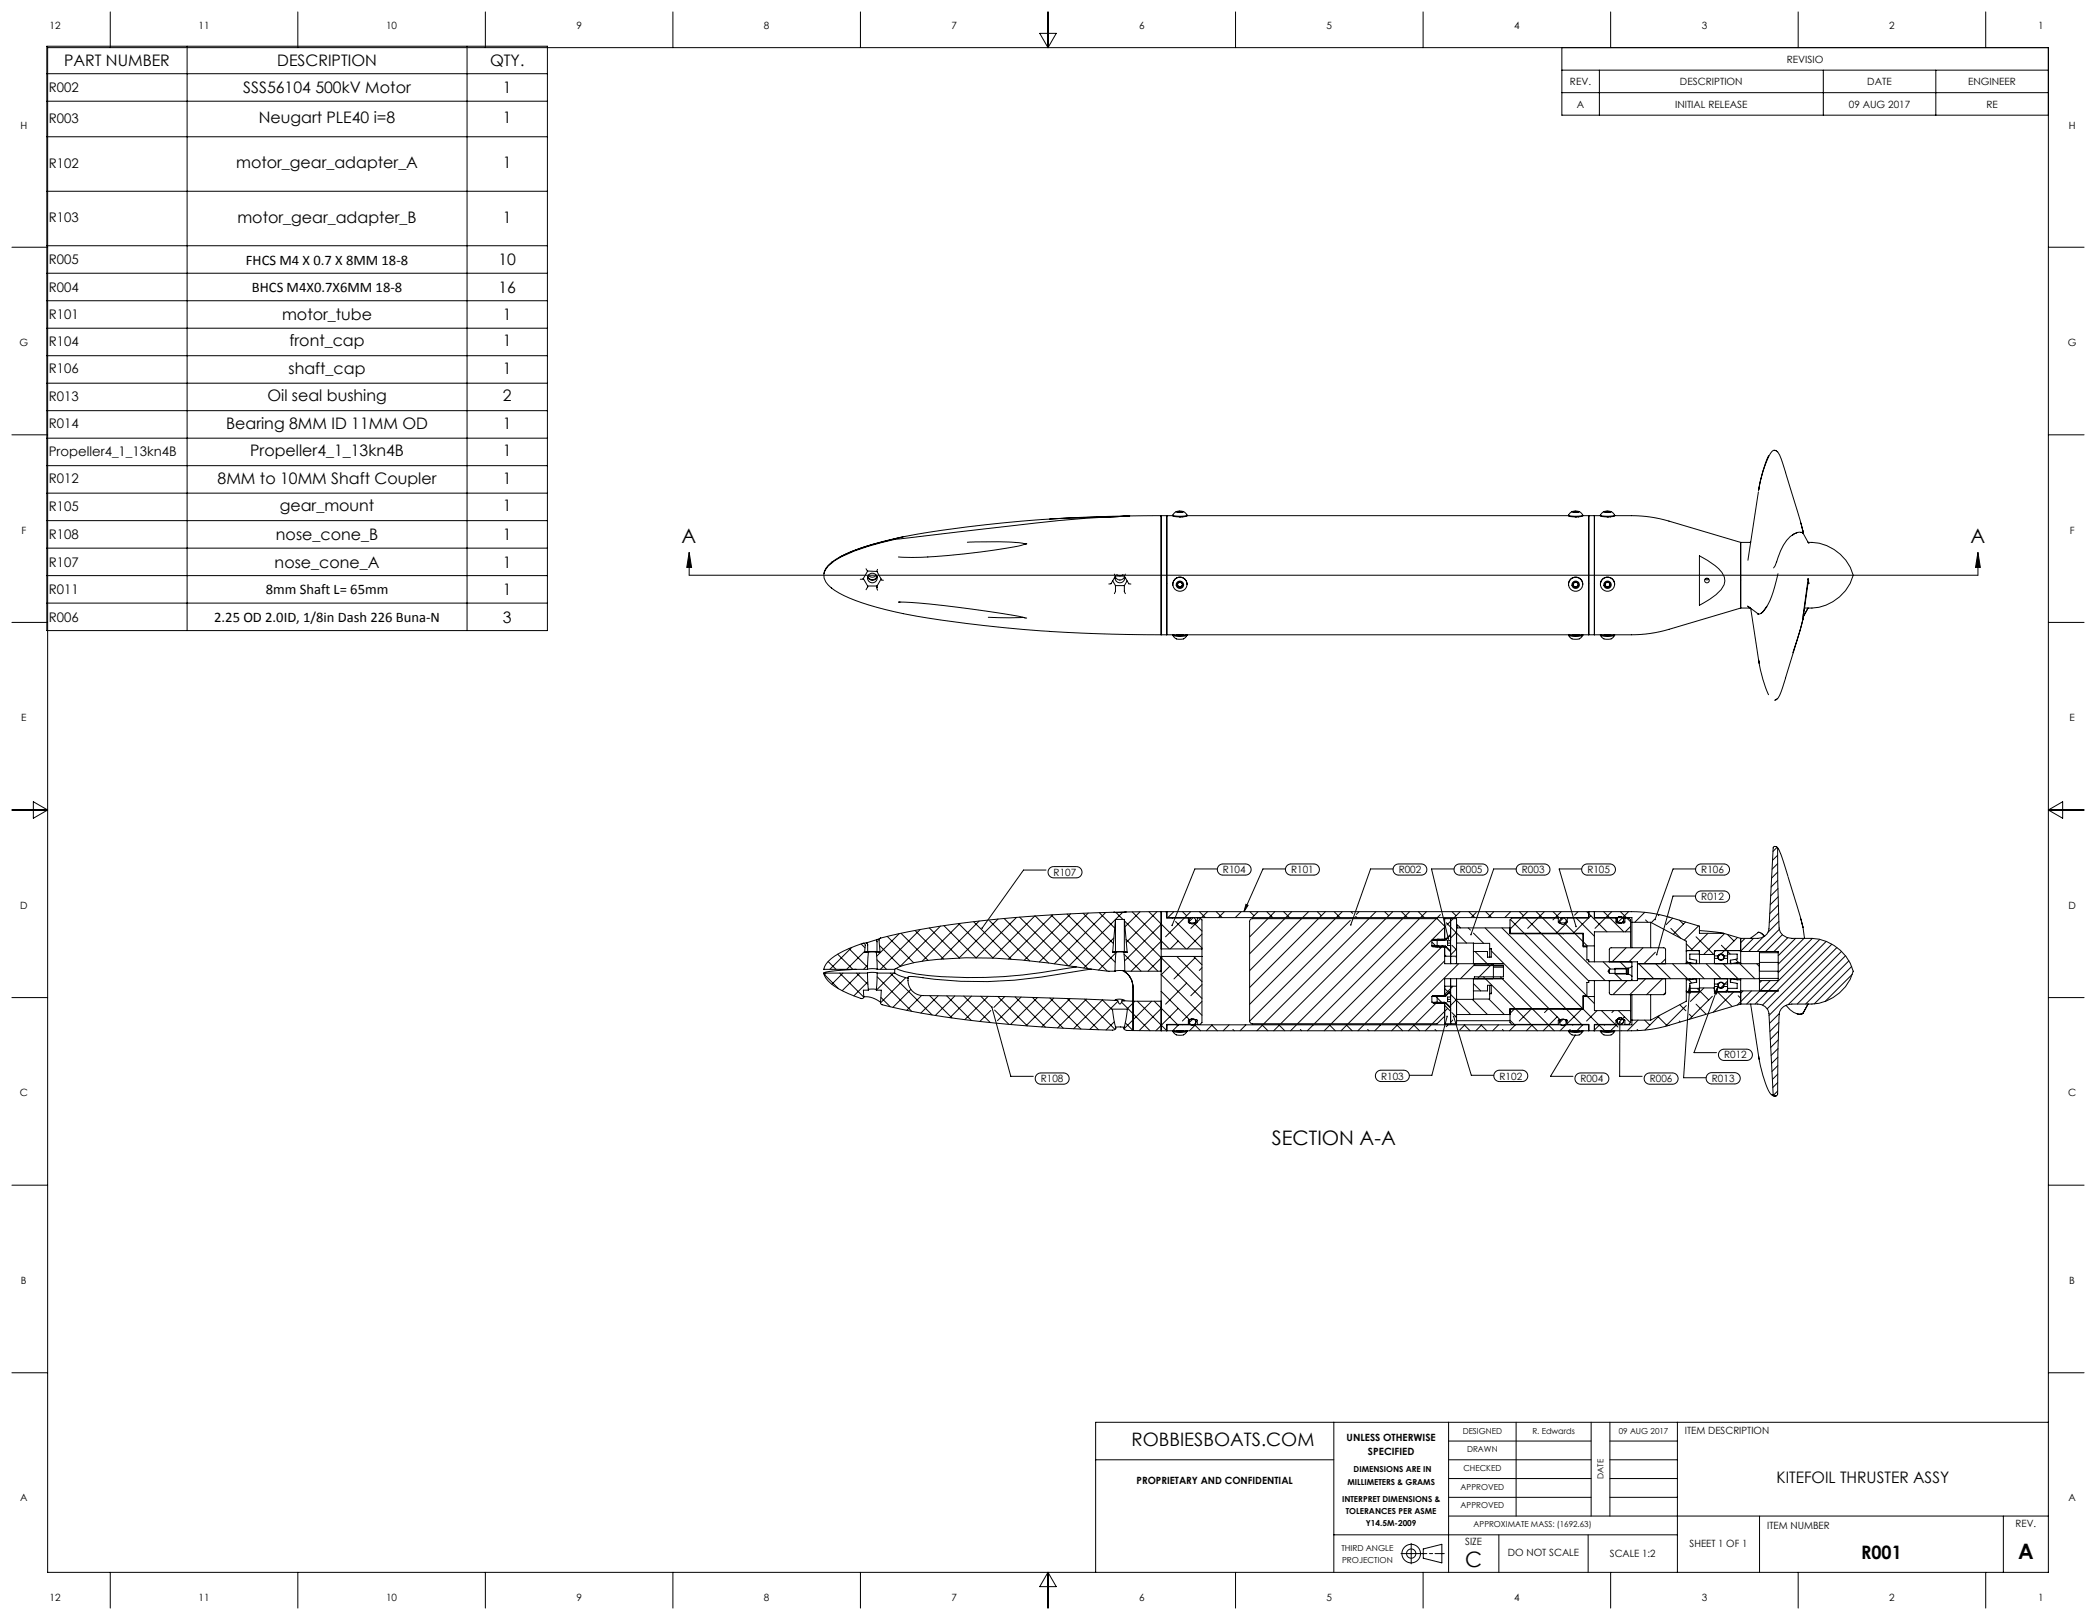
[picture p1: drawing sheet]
<svg xmlns="http://www.w3.org/2000/svg" width="559mm" height="432mm" viewBox="0 0 559 432" stroke-linecap="round" stroke-linejoin="round" font-family="sans-serif">
<g fill="none" stroke="#000" stroke-width=".27">
<path d="M12.5 12.3h133.4v155.8h-133.4zM12.5 19.6h133.4M12.7 12.7h533.4v406.4h-533.4zM29.4 3.2v9.5M49.9 12.3v155.8M79.4 3.2v9.5M124.5 12.3v155.8M129.4 3.2v9.5M179.4 3.2v9.5M229.4 3.2v9.5M277.2 8.9h4.4l-2.2 3.8zM279.4 3.2v9.5"/>
<path d="M329.4 3.2v9.5M379.4 3.2v9.5M416.4 12.7v18h129.7M416.4 18.7h129.7M426.4 18.7v12M429.4 3.2v9.5M479.4 3.2v9.5M486.1 18.7v12M516.1 18.7v12M529.4 3.2v9.5M12.5 27h133.4M12.5 36.5h133.4"/>
<path d="M416.4 24.7h129.7M12.5 51h133.4M3.2 65.9h9.5M12.5 65.5h133.4M12.5 72.8h133.4M546.1 65.9h9.5M12.5 80.2h133.4M12.5 87.5h133.4M12.5 94.8h133.4M3.2 115.9h9.5M12.5 102.1h133.4M12.5 109.5h133.4"/>
<path d="M12.5 116.8h133.4M546.1 115.9h9.5M12.5 124.1h133.4M12.5 131.4h133.4M12.5 138.8h133.4M295.7 137.8h-.3a301.4 301.4 0 0 0-29.4 2.8l-27.5 3.2M295.7 137.8a313.3 313.3 0 0 0-57.2 5.8M301 137.5l-21.2 .8M301 137.5l-5.3 .3M301.2 137.5l-5.5 .3M309.6 137.4l-8.6 .1M309.6 137.4v31.8"/>
<path d="M309.6 137.4h3.1M311.1 137.4v31.8zM312.7 137.3v.2a6.5 6.5 0 0 0 3.8 0v-.2M312.7 137.3a6 6 0 0 0 3.8 0M313.6 136.4h2l-1.3 .1zM313.6 136.4l-.9 .9M313.9 136.4h.1M314.5 136.3h.6M314.5 136.3l-.6 .1M314.5 136.3v.2M315 137.8h-.6M315.1 136.3l.2 .1h-1.4"/>
<path d="M315.1 136.3l.1 .2M315.1 136.3v.2M315.4 137.7l-.1 .1M315.5 136.4l1 .9M316.5 137.4h101.7M418.2 137.3v.2a6.5 6.5 0 0 0 3.8 0v-.2M418.2 137.3a6 6 0 0 0 3.8 0M419.1 136.4h2l-1.3 .1zM419.1 136.4l-.9 .9M419.4 136.4h.1M420 136.3h.6M420 136.3l-.6 .1"/>
<path d="M420 136.3v.2M420.5 137.8h-.6M420.6 136.3l.2 .1h-1.4M420.6 136.3l.1 .2M420.6 136.3v.2M420.9 137.7l-.1 .1M421 136.4l1 .9M422 137.4h4.7M423.6 137.4v31.8zM425.1 137.4v31.8zM426.7 137.3v.2a6.5 6.5 0 0 0 3.8 0v-.2M426.7 137.3a6 6 0 0 0 3.8 0"/>
<path d="M427.6 136.4h2l-1.3 .1zM427.6 136.4l-.9 .9M427.9 136.4h.1M428.5 136.3h.6M428.5 136.3l-.6 .1M428.5 136.3v.2M429 137.8h-.5M429.1 136.3l.2 .1h-1.4M429.1 136.3l.1 .2M429.1 136.3v.2M429.4 137.7l-.1 .1M429.5 136.4l1 .9"/>
<path d="M430.5 137.4h4.5a35 35 0 0 1 9.9 1.5l19.2 5.7M468.8 131.2l-2.8 18.1M471.5 121.5l-1.5 4-1.2 5.3M476 125.9l4.7 15.7M476 125.9l-.1-.4a15.8 15.8 0 0 0-2-5.1 1.09 1.09 0 0 0-1.2-.4 1.09 1.09 0 0 0-.8 1 30.8 30.8 0 0 0-3 9.5v-.4M480.1 139.4l.6 2.2M12.5 146.1h133.4M12.5 153.4h133.4M183.7 147.2l.7 4h-1.3zM183.7 147.2v6.1h343.6v-6.1M221.7 156.7a35.6 35.6 0 0 0 12.1 5.2 151 151 0 0 0 23.9 4.3 407 407 0 0 0 51.9 3M221.9 149.8h-.1"/>
<path d="M230.2 154.2l1.1 2M230.9 151.6l.4 .6M231.3 153.7a1.3 1.3 0 0 0 1.3 1 1.3 1.3 0 0 0 1.2-1M231.3 152.2l2.5 .1M231.3 152.2l-1.2 2.1-.8 .1M231.3 156.2l-.4 1M231.3 156.2h2.5M231.3 153.7a1.3 1.3 0 0 0 1.3 .8 1.3 1.3 0 0 0 1.2-.8M231.5 153.3a1.31 1.31 0 0 0 2.1 0M233.8 152.3l1.3 2.3 .4 .1M233.8 156.2l.2 1.1M234 151.8l-.2 .5"/>
<path d="M234.9 154.3l-1.1 1.9M238.5 143.8a56.5 56.5 0 0 0-16 5.7l-1.7 1.4a3.5 3.5 0 0 0 .6 5.6l.3 .3M238.5 143.6a54.9 54.9 0 0 0-15.6 5.5 6.1 6.1 0 0 0-3.2 3.8M238.5 143.6v.2M240.8 143.1a65.7 65.7 0 0 0-16.9 5.3M257.9 144.5h11.4l4.4 .5M273.8 144.9l-.3 .1a142.3 142.3 0 0 1-34 3.5M296.6 154.8l.8 1.3M297.1 153l.3 .5M297.3 153.7a1.3 1.3 0 0 0 1.3 .9 1.3 1.3 0 0 0 1.2-.9M297.4 157.6h.1M297.4 156.1v1.5"/>
<path d="M297.4 156.1h2.4M297.4 153.5l-1.2 2.1-.6 .1M297.4 157.6l-.3 .6M297.4 153.5h2.4M297.4 153.5a1.29 1.29 0 0 0 1.2 1.9 1.29 1.29 0 0 0 1.2-1.9M299.4 153.1v.1a1.27 1.27 0 0 1-1.7-.1M299.8 153.5l1.1 2.1 .6 .1M299.8 156.1v1.6l.2 .5M300 153l-.2 .5M300.5 154.8l-.7 1.3M312.7 155.7a1.9 1.9 0 0 1 1.9-1.9 1.9 1.9 0 0 1 1.9 1.9M312.7 155.7h.1"/>
<path d="M313.9 155.6l.1 .7M313.9 155.6l.1 .6M314 156.3l.7 .3M314 156.2v.1M314 156.2l.7 .3M314.5 155.2l.6 .2M314.5 155.2l-.6 .4M314.7 156.5v.1M315.1 155.4l.1 .7M315.2 156.1l-.5 .5M315.2 156l-.5 .5M316.5 155.7h.1"/>
<path d="M418.2 155.7a1.9 1.9 0 0 1 1.9-1.9 1.9 1.9 0 0 1 1.9 1.9M418.2 155.7h.1M419.4 155.6l.1 .7M419.4 155.6l.1 .6M419.5 156.3l.7 .3M419.5 156.2v.1M419.5 156.2l.7 .3M420 155.2l.6 .2M420 155.2l-.6 .4M420.2 156.5v.1M420.6 155.4l.1 .7M420.7 156.1l-.5 .5"/>
<path d="M420.7 156l-.5 .5M422 155.7h.1M426.7 155.7a1.9 1.9 0 0 1 1.9-1.9 1.9 1.9 0 0 1 1.9 1.9M426.7 155.7h.1M427.9 155.6l.1 .7M427.9 155.6l.1 .6M428 156.3l.7 .3M428 156.2v.1M428 156.2l.7 .3M428.5 155.2l.6 .2M428.5 155.2l-.6 .4M428.7 156.5v.1"/>
<path d="M429.1 155.4l.1 .7M429.2 156.1l-.5 .5M429.2 156l-.5 .5M430.5 155.7h.1M453.1 148.1a16.8 16.8 0 0 1 6 4.5 3.4 3.4 0 0 1-.2 4.6 20.5 20.5 0 0 1-5.8 4.1zM454.6 154.3l.4 .3 .5-.2M464.1 144.6v17.5M464.1 144.6h2.6M466.7 144.5l-.1 .1M473.6 149.8l-.8 1.6M474 152.9l-1.3 5a10.1 10.1 0 0 1-3.2 5.6M479.2 142a7.5 7.5 0 0 0-4.5 4.8l-1 3"/>
<path d="M480.2 141.9h.2M480.2 141.9a2.55 2.55 0 0 0-2.3 .8M480.2 141.9l.5 .1M480.7 142h.1M480.7 141.6h.1M480.7 142.1l1.6 2.8M480.7 141.6l.1 .6M482 154.2l.3 1.3-.2-.2-.1 .4-1.3 9.4zM482.1 144.6a12.1 12.1 0 0 1 12 8.7 12.2 12.2 0 0 1-13 8.8M527.3 147.2l.7 4h-1.3zM3.2 165.9h9.5M12.5 160.8h133.4"/>
<path d="M240 160.5h-.4a263.3 263.3 0 0 1 34.1 4.2M263.5 164.5l9.3 .1M312.7 169.3a2.23 2.23 0 0 0 3.8 0M312.7 169.2l.2 .1a8 8 0 0 0 3.6-.1v.1a6.5 6.5 0 0 1-3.8 0zM313.7 169.2l.3 .1M314 169.3h.8M315.2 169.2l-1.2 .1M315.4 169.2l-.6 .1M315.4 169.2h.1M418.2 169.3a2.23 2.23 0 0 0 3.8 0M418.2 169.2l.2 .1a8 8 0 0 0 3.6-.1v.1a6.5 6.5 0 0 1-3.8 0zM419.2 169.2l.3 .1"/>
<path d="M419.5 169.3h.8M420.7 169.2l-1.2 .1M420.9 169.2l-.6 .1M420.9 169.2h.1M426.7 169.3a2.23 2.23 0 0 0 3.8 0M427.7 169.2l.3 .1M428 169.3h.8M429.2 169.2l-1.2 .1M429.4 169.2l-.6 .1M429.4 169.2h.1M430.5 169.2h-.1a7.4 7.4 0 0 1-3.7 0v.1a6.5 6.5 0 0 0 3.8 0v-.1M464.1 162.1l-19.2 5.7a35 35 0 0 1-9.9 1.4h-125.4"/>
<path d="M464.1 162.1h2.5M465.9 161.6h.1M466 161.6l2.8 2.1M466.3 161.8l-.1 .1 .3 .1M466.7 162.1l2.2 14.4M468.8 175.8l1.2 5.3 1.5 4.1M468.9 176l.1 .9M471 161.6l-.1 .2a3.2 3.2 0 0 1-1.8 1.9h-.4M480.7 165.1l-2.7 8.9M480.7 165.1h.1M480.7 165.1l-4.7 15.6M482 162.1l-1.2 2.3"/>
<path d="M482.1 162.1l-.1 .1M546.1 165.9h9.5M473.8 186.3l-.7 .3M476 180.7l-.1 .4a15.8 15.8 0 0 1-2 5.1l-.4 .3M3.2 215.9h9.5M8.9 213.7l3.8 2.2-3.8 2.2zM546.1 215.9h9.5M546.1 215.9l3.8-2.2v4.4zM278.9 231.9h-6l-11.1 15.5M279.8 231.5l.9-.5h6.3a1.5 1.5 0 0 1 1.5 1.5 1.5 1.5 0 0 1-1.5 1.5h-6.1a1.5 1.5 0 0 1-1.4-.9 1.5 1.5 0 0 1 .3-1.6zM324.5 231.6h-6l-6 15.1M325 230.8l.9-.5h6.2a1.49 1.49 0 0 1 1.5 1.5 1.49 1.49 0 0 1-1.5 1.5h-6.1a1.49 1.49 0 0 1-1.3-.9 1.49 1.49 0 0 1 .3-1.6z"/>
<path d="M342.7 231.6h-6l-5.1 11.4M343.1 230.8l.9-.5h6.3a1.49 1.49 0 0 1 1.5 1.5 1.49 1.49 0 0 1-1.5 1.5h-6.1a1.49 1.49 0 0 1-1.4-.9 1.49 1.49 0 0 1 .3-1.6zM371.4 231.6h-6l-5.3 14.9M371.8 230.8l.9-.5h6.2a1.49 1.49 0 0 1 1.5 1.5 1.49 1.49 0 0 1-1.5 1.5h-6a1.49 1.49 0 0 1-1.4-.9 1.49 1.49 0 0 1 .3-1.6zM387.6 231.6h-6l4.6 18.7M388.1 230.8l.9-.5h6.2a1.49 1.49 0 0 1 1.5 1.5 1.49 1.49 0 0 1-1.5 1.5h-6.1a1.49 1.49 0 0 1-1.3-.9 1.49 1.49 0 0 1 .3-1.6zM404.2 231.6h-6l-6 17.5M404.6 230.8l.9-.5h6.2a1.49 1.49 0 0 1 1.5 1.5 1.49 1.49 0 0 1-1.5 1.5h-6a1.49 1.49 0 0 1-1.4-.9 1.49 1.49 0 0 1 .3-1.6zM421.7 231.6h-6l4.5 15.4M422.1 230.8l.9-.5h6.2a1.49 1.49 0 0 1 1.5 1.5 1.49 1.49 0 0 1-1.5 1.5h-6a1.49 1.49 0 0 1-1.4-.9 1.49 1.49 0 0 1 .3-1.6zM452 238.8h-6l-4.3 15.7M452 231.6h-6l-4.8 13.5"/>
<path d="M452.4 238l1-.5h6.2a1.51 1.51 0 0 1 1.5 1.5 1.51 1.51 0 0 1-1.5 1.5h-6.1a1.51 1.51 0 0 1-1.4-.9 1.51 1.51 0 0 1 .3-1.6zM452.4 230.8l1-.5h6.2a1.49 1.49 0 0 1 1.5 1.5 1.49 1.49 0 0 1-1.5 1.5h-6.1a1.49 1.49 0 0 1-1.3-.9 1.49 1.49 0 0 1 .2-1.6zM473.8 225.8l-1.1 1.1M473.8 225.9l.9 1.6M473.9 228l-1.3 1.3M473.9 230.2l-1.5 1.5M473.9 232.4l-1.6 1.7M473.9 234.7l-1.7 1.7M474 236.8l-1.9 2M474.1 239l-2.2 2.2M474.7 227.6l2 6M476.7 233.8l4 13.3"/>
<path d="M219.6 259.4a7 7 0 0 0 4 4.1l4.2 2 1.8 .6h.5l.2-.4-.1-1.8h1.3l-.2-4.5M219.6 259.4h11.7M219.7 259.7l3.9 3.8M220.2 259.4l-.5 .5M220.8 256.3l2.1 2.1M223.3 254.3l4.1 4.1M223.9 259.4l6.4 6.3a6.1 6.1 0 0 1 4.4 1.4M224.7 259.4l-2.9 2.9M226.3 252.8l5 5M227.1 252.5l-5.9 5.9M228.2 258.4l-6.6 .5-2 .5M228.4 259.4l3 3"/>
<path d="M229.2 259.4l-4.7 4.7M229.6 251.6l1 1M229.9 251.5a19.9 19.9 0 0 0-9.7 5.4l-.6 1.5h11.7M229.9 251.5h.5l.2 .2-.1 2.1M230.5 253.8h1M230.5 253.6l-4.8 4.8M231 251.3l.3 .5v1.8M231.3 258.4l1.3-.2 1.3 .2M231.3 259.4a4.2 4.2 0 0 1 2.6 0M231.3 257.3l-1.1 1.1M231.3 253.6l-.8 .2M231.3 253.6h2.5"/>
<path d="M231.5 253.8l-.2 4.6M231.5 253.8h2.1M233.6 253.8l.3 4.6M233.6 253.8h1M233.8 255.8l2.5 2.6M233.8 253.6l.8 .2M233.9 259.4l-.3 4.5h1.4l-.2 3.7a171.4 171.4 0 0 0 30.6 5.1 392.6 392.6 0 0 0 31.6 1.8l.5-.4-.9-5.1h4l-1 5.2 .5 .4 2 .1M233.9 258.4h4.6M233.9 259.4h4.6M234 250.4l-4.1 1.1M234 250.4l-.2 .3v2.9M234.5 252l5.6 5.6"/>
<path d="M234.8 250l-.4 .6 .2 3.2M234.8 250l-.8 .4M236.6 249.6l7 7M237.4 259.4l11.1 11.1M238.2 259.4l-4.6 4.5M238.5 258.4a12.8 12.8 0 0 1 5.4-1.9 115.6 115.6 0 0 1 35.9 .2l13.7 1.9 3.8 .3M238.5 259.4l1.8 .9 1.8 .5M238.5 258.4v1M239.7 248.9l-6 6M240.2 248.8l7.2 7.2M243.9 248l7.7 7.6M245.3 247.8l-10.6 10.6"/>
<path d="M247.8 247.3l8 8.1M250.7 246.9l-10.8 10.7M251.6 246.7l8.6 8.6M255.6 246.2l9.2 9.2M255.9 246.1l-10.1 10.1M259.6 245.7l10 10M261.1 245.5l-10.2 10.2M263.8 245.4l10.7 10.7M266.1 245l-10.4 10.4M267.7 244.8l11.9 11.9M271 244.5l-10.8 10.8M271.8 244.5l13 12.9"/>
<path d="M275.9 244.2l-11.3 11.2M276 244.1l14 14.1M280.2 243.9l15 14.9M280.7 243.8l-11.8 11.8M284.5 243.6l12.8 12.9M285.4 243.6l-12.4 12.4M287 257.7a132.5 132.5 0 0 1-42.6 1.9 13.9 13.9 0 0 1-5.5-1.5M288.8 243.4l8 8.1M290.1 243.4l-13 13M291 258.3l-1.4 .2a156.2 156.2 0 0 1-33.4 3.1l-7.2-.6-5-.7-1.9 .1a4.1 4.1 0 0 0 4 5l21.5 .2 30.4 1.1M293.1 243.3l4.1 4.1M294.8 243.2l-13.7 13.7"/>
<path d="M296.6 253.8h.9M296.9 243.2a329.7 329.7 0 0 0-57.4 5.7l-4.7 1.1M296.9 243.2h.4M297 250l-8.1 8M297.1 243.2h.2M297.1 243.2h-.2M297.3 258.9l1.3-.2 1.3 .2M297.3 258.7l-.2 .2M297.4 245.1v8.5M297.4 245.1h2.4M297.4 245.1l-.8 8.7M297.4 253.6l-.8 .2"/>
<path d="M297.4 253.6h2.4M297.5 254l-4.6 4.6M297.5 253.8l-.2 5.1M297.5 253.8h2.1M297.5 243.2l1.9 1.9M299.3 243.2l-14.3 14.3M299.3 258.7a4.8 4.8 0 0 1 2.8 4.4M299.6 253.8l.3 5.1M299.6 253.8h.9M299.7 254.4l4.5 4.5M299.8 245.1v8.5M299.8 245.1l.7 8.7"/>
<path d="M299.8 253.6l.7 .2M299.8 245.5l20.6 20.6M299.8 258.9a5 5 0 0 1 2.3 4.2M299.9 243.2h-2.6M299.9 258.9h9.7M300 243.1l-2.9 .1M300 243.1l-.1 .1M300.2 243.1l-.3 .1M300.2 243.1h-.2M300.2 250.4l8.5 8.5M301.9 243.1l9.8 9.8M303.9 243l-4 4"/>
<path d="M306.3 243l9.9 9.9M308.5 243l-8.2 8.2M309.6 250.9l-8 8M309.6 259.8l10.8 10.8M309.6 243l-9.4 .1M309.6 243h125.4a35 35 0 0 1 9.9 1.4l8.2 2.5v1.9h6.4M309.6 243v31.7M309.6 254.9h10.8M309.6 252.9h10.8M309.6 246.3l-9.8 9.8M310 254.9l-3.9 4M310.8 243l.3 .3"/>
<path d="M311.1 243v1.7h5.7v1.1l.3 .2M311.9 257.6l-2.3 2.2M312.5 244.7l.1 .2M312.9 243l-1.5 1.6M313.4 245.6l7 7.1M313.7 254.9l6.7 6.7M314.1 250.8l-2.1 2.1M315.3 243l1.1 1.1M315.7 244.7l-5 5M317 245.4v.6M317 245.4v.1M317 245.4h.1"/>
<path d="M317.1 246h1.8M317.4 243l-1.5 1.6M317.5 244.6l-.2 .2M318.1 244.6l-1 1M318.2 254.9l2.2 2.3M318.3 246l2.1 2.2M318.6 255.3l-5.6 5.6M318.8 245.4h.1M318.8 245.4v.6M318.8 245.4v.1M318.9 246l-1.4 1.4M319.2 245.7l-.3 .3"/>
<path d="M319.2 245.7v-1h.7l.5 .5v7.7M319.8 243l1.5 1.6M320.1 244.8l-.9 .9M320.4 254.9v17.7l-.5 .5h-.7l-.1-1.3-2-.1M320.4 252.9v2M320.4 249l-3.9 3.9M320.4 257.9l-.7 .8M321.9 243l-1.6 1.6M324.2 243l1.6 1.6M326.4 243l-1.6 1.6M330.9 243l-1.6 1.6M332.2 241l.5 .3-1.1 1.7z"/>
<path d="M333.2 243l1.1 1.1M335.4 243l-1.6 1.6M337.7 243l1.6 1.6M338 244.9l-4.9 4.8M339.9 243l-1.6 1.6M342.2 243l1.6 1.6M342.5 244.9l-9.4 9.3M344.4 243l-1.6 1.6M347 244.9l-13.9 13.8M348.9 243l-1.6 1.6M351.2 243l1.1 1.1M351.5 244.9l-18.4 18.3"/>
<path d="M353.4 243l-1.6 1.6M355.7 243l1.6 1.6M356 244.9l-22.9 22.8M357.9 243l-1.6 1.6M360 245.3l-26.9 26.9M360.2 243l.4 .5M361.4 244.2l.4 .4M362.3 243l-.7 .7M365 244.9l-28 28M366.8 243l-1.6 1.6M369.1 243l1.1 1.1M369.4 244.9l-28 28"/>
<path d="M371.3 243l-1.6 1.6M373.6 243l1.6 1.6M373.9 244.9l-28 28M375.8 243l-1.6 1.6M378.1 243l1.6 1.6M378.4 244.9l-28 28M380.3 243l-1.6 1.6M381.7 251.1l1.1 1.1M381.8 252.1h.1M381.8 252.1l.2 .3 .2-.3 .1 .3M382.1 250.4l-.4 .2 .1 1.5M382.1 250.4l.2 .2"/>
<path d="M382.1 250.4h.1M382.3 250.6h.1M382.3 252.4h.1M382.3 252.4l.2-.3 .2 .3M382.3 252.3v.1M382.5 250.4l-.2 .2M382.5 250.4l.1 .2 .2-.2M382.5 250.4h.1M382.7 252.3v.1M382.8 252.1l-.1 .3M382.8 252.1h.1M382.8 250.4h.1"/>
<path d="M382.9 250.4l.1 .2 .2-.2M382.9 252.1l.1 .3M382.9 244.9l-28 28M383 252.3v.1M383.1 250.4h2M383.1 250.4v2h2M383.2 250.4h-.1M383.2 252.1l-.2 .3M383.2 252.1h.1M383.2 250.4h.1M383.2 250.4l.2 .2M383.2 252.1l.1 .3"/>
<path d="M383.4 252.4l.1-.3 .2 .3M383.4 252.3v.1M383.5 250.4l-.1 .2zM383.6 250.4l.1 .2M383.7 250.6h.1M383.7 252.4l.2-.3 .1 .3M383.7 252.3v.1M383.9 250.4l-.2 .2zM383.9 250.4l.2 .2M384 243.8l-.8 .8M384.1 252.3v.1M384.2 250.4l-.1 .2"/>
<path d="M384.2 252.1l-.1 .3M384.2 252.1h.1M384.3 250.4l.1 .2M384.3 252.1l.1 .3-20.5 20.5M384.4 252.3v.1M384.6 250.4l-.2 .2M384.6 252.1l-.2 .3M384.6 252.1h.1M384.6 250.4l.2 .2M384.6 252.1l.1 .3M384.8 252.4l.1-.3 .2 .3M384.8 252.3v.1"/>
<path d="M384.9 247.4l-25.5 25.5M384.9 250.4l-.1 .2zM385 250.4l.1 .2M385.1 250.6h.1M385.1 252.4l.2-.3 .2 .3M385.1 252.3v.1M385.1 256.1l-16.7 16.8M385.1 250l.3 .2M385.1 254.5l.4 .4M385.1 246.9l-2-2h-49.2a.75 .75 0 0 0-.8 .7v26.5a.75 .75 0 0 0 .8 .8h49.2l2-2M385.1 250.4v.2M385.1 252.3v4.6h15.7"/>
<path d="M385.1 250.4v-5.5h3.2v10M385.1 254.9h3.2M385.1 250.2h.4M385.1 252.5h.4M385.3 250.4l-.2 .2M385.5 252.3v.2M385.5 250.2v.2M385.5 252.5l1.2 1.2M385.5 252.3l1.2 1.1M385.5 252.3v.1M385.5 252.3h.1M385.5 250.4l.4 .4"/>
<path d="M385.6 246l5.4 5.4M385.9 251.4h.8M386.6 250.7h.1M386.6 252h.1M386.6 250.7h-.7v1.3h.7M386.6 252l.1 .1M386.7 249.2l-1.3 1.3-.1-.1M386.7 244.9v12M386.7 250.6l-.1 .1M386.7 249l-1.2 1.2M387.1 251.9l1.2 1.3M387.1 243l1.1 1.1"/>
<path d="M387.4 244.9l-1.7 1.6M388.3 248.4l-1.6 1.6M388.3 252.9l-1.6 1.6M388.3 254.9v2M388.3 246.6h.2M388.3 251.4h4.5M388.3 247.3h14.3M388.3 254.9l-.1 .3M388.3 256.7l-.1 .2M388.5 246.6l.8 .7M388.5 246.6v.7M388.9 256.9l-16 16"/>
<path d="M389.3 243l-1.6 1.6M391.4 247.3l.6 .6M391.6 243l1.5 1.5M392.8 251.4v2.2M392.8 253.6v3.3M392.8 251.4h4.3v1.5M392.8 248.7l2.8 2.7M393.1 256.9v.5h7.7v3h-7.7v.4M393.2 253.6l3.8 3.8M393.4 256.9l-4 4M393.6 243.2l-1.4 1.4M395.9 247.3l21.6 21.6"/>
<path d="M396.1 243l1.6 1.6M397.1 252.9h.5v2.2h-1v-1.5h-3.8M397.1 252.9v2.2M397.6 253.5l15.4 15.3M397.9 256.9l-4 4M397.9 256.9l.2 .2v3.5l-.2 .3M398.1 257.8h2.7M398.1 257.4h2.7M398.3 243l-1.6 1.6M400.4 247.3l21.6 21.6M400.8 256.9h.1M402.6 248.7h19.5v3.7h1v3.5h.5v.5h12.9v5h-12.9v.5h-.5v3.5h-1v3.6"/>
<path d="M402.7 245.1l3.6 3.6M402.8 243l-1.6 1.6M405.1 243l1.1 1.1M405.5 244.7l-2.9 3M406.5 248.9l16.5 16.5M406.8 244.7l4 4M407.2 243l-1.5 1.6M409.6 243l1.5 1.6M410 244.7l-2.7 2.7M410.6 248.6l-.1 .1M411 248.9l12.6 12.6M411.3 244.7l4 4"/>
<path d="M411.7 243l-1.6 1.6M414.1 243l1.5 1.6M414.5 244.7l-.5 .5M415.5 248.9l12.4 12.5M415.8 245.5v.5M416.2 243l-1.6 1.6M416.8 244.7l-1 .9M416.8 248.9h.1M417 246l2.8 2.7M417.4 246.3l-2.4 2.4M417.6 246h-2l-.2-1.3h-12.3l-.5 .5v3.7h19.5M417.6 245.5v.5"/>
<path d="M419.9 248.9l3.3 3.2M420.2 244.7l4.9 4.8M420.7 243l-.9 .9M422.1 252.1h3M423 243l5.4 5.4M423.5 244.7l-4 4M423.6 243v1.7h-5.8v1.1l-.2 .2M424.1 244.1l-.5 .5h-112.5M425.1 243v1.7h5.7v1.1l.3 .2M425.1 252.1v4.3M425.1 244.6h10v1.2M425.1 252.1h.1"/>
<path d="M425.2 243l-.1 .1M427.4 256.4l2 1.9M427.5 243l1.6 1.6M428 244.7l-2.8 2.7M429 256.4l.1-3.4 .4-.4h14l.5 .4v3.9M429.1 258.3v1.1M429.1 258.3l-.4 .6 .4 .5M429.1 259.4l4.5 .1M429.2 244.7l3.7 3.7M429.7 243l-1.6 1.6M430.5 259.4l1.9 2M430.6 258.3v1.1"/>
<path d="M430.6 258.1h3.1M430.6 258.3h.1M430.6 259.4v.1M431.1 246h1.9l.2-1.3h1l.5 .5v3.2M431.1 245.2a.88 .88 0 0 1 .9-.9 .88 .88 0 0 1 .9 .9M431.1 245.2a.88 .88 0 0 0 .9 .9 .88 .88 0 0 0 .9-.9M431.1 245.2v.8M431.9 256.4l1.8 1.7M432 243l1.6 1.6M432.9 245.2v.8M433.5 252.6l-3.7 3.8M433.6 258.3v1.2"/>
<path d="M433.6 258.3h-4.5M433.6 259.5l.2 .2M433.7 244.7l1 1M433.7 258.1v1.5h-3.1M433.8 258.1v1.6M433.8 258.1h.4M433.8 258.1l-.2 .2M433.8 259.7h.4M434.2 259.7l.9 .5M434.2 258.1v1.6M434.2 243l-2.8 2.8M434.7 246.9l-1.4 1.5"/>
<path d="M434.7 248.4v4.2M434.7 248.4h-9.6v3.7M434.8 256.4l.3 .2v.9M435.1 245.8v6.8M435.1 257.5l-.9 .6M435.1 257.5v2.7M435.1 245.8h5M436.5 256.9h32.5v4h-32.5M436.9 256.9l4 4M438 252.6l-3.7 3.8M438.5 243.2l-2.7 2.6M438.7 245.2l.6 .6"/>
<path d="M440.1 245.8v6.8M440.1 245.8l9.5 5.1v2.5M441.1 245l-.9 .9M441.3 253.8l-3 3.1M441.4 256.9l4 4M442.4 243.8l-.3 .3M444 255.6l-1.2 1.3M445.4 247.4l2.7 2.7M445.9 256.9l4 4M445.9 244.7l-1.7 1.8M447.8 245.3l1 1M449.4 245.8l-3.3 3.2"/>
<path d="M449.6 256.1l.5 .5M449.6 251.6l1.5 1.5M449.6 256.6v.3M449.6 253.4v.2M449.6 253.4h3.5v1M449.6 256.6h.9M449.6 253.6v3M449.8 253.4l-.2 .2M450.4 256.9l4 4M450.5 256.6v.3M452.2 249.7l4.7 4.7M452.3 255.9v1"/>
<path d="M452.3 255.9l-.1 1-1.7-.3M452.8 253.4l.3 .2M452.8 246.8l-3.8 3.8M453.1 248l6.4 .8M453.1 254.4v2.5M453.1 254.3h-2.6v1.3l1.8 .3M453.1 254.4h4M454.9 256.9l4 4M455.4 248.8l-4.7 4.6M457.1 254.8v.7M457.1 256.7v.2M457.1 254.8h.9"/>
<path d="M457.1 255.5v1.2M457.1 255.5h.9M457.1 256.7l.1 .2M457.2 253.4l-.1 .1M457.5 253.4l-.4 .4M458 255.5a.84 .84 0 0 1 .8-1.2 .84 .84 0 0 1 .8 1.2M458 254.8a.84 .84 0 0 1 .8-.5 .84 .84 0 0 1 .8 .5M458 255.5a.84 .84 0 0 0 .8 .5 .84 .84 0 0 0 .8-.5M458 254.8h.1M458.9 251.9l1.4 1.5M459.4 256.9l4 4M459.5 248.8l4.6 1.3"/>
<path d="M459.6 254.8h.1M459.6 254.8h1M459.6 255.5h1M459.8 248.8l-5.6 5.6M460.4 253.4l.2 .1v1.3M460.5 249.1l1.8 1.7M460.6 254.8v.7M460.6 256.7v.2M460.6 255.5v1.2M460.6 256.7l-.2 .2M460.6 254.3h2.5v1.3l-1.8 .3M460.8 253.4l-.2 .2 .7 .7"/>
<path d="M461.3 255.9v1M461.3 255.9l.2 1 1.6-.3M462.7 255.7l.9 .9M463.1 256.6v.3M463.1 256.6h1M463.2 249.9l-4.4 4.4M463.8 253.4l.3 .2h10v7.8h-5M463.8 256.9l4 4M464.1 250.1h4.5a2.93 2.93 0 0 0 3-2.5l1.1-21.6a.63 .63 0 0 1 .8-.4 .63 .63 0 0 1 .4 .7l.4 20a3.3 3.3 0 0 0 3.4 3.8h5.4a12.1 12.1 0 0 1 11 8.8 12.1 12.1 0 0 1-11 8.7h-5.4a3.2 3.2 0 0 0-3.4 2.8l-.3 10.1-.1 11.1-.4 .5M464.1 256.6v.3M464.1 250.1v6.5M464.1 253.4h-7v1.4"/>
<path d="M465.2 250.1l-1.1 1.2M467.5 250.1l-3.4 3.4M468.3 256.9l.7 .7M468.7 248.5a1.41 1.41 0 0 1 1.6 1.1M469.1 256.5v2.4h5M469.1 256.5h5M469.1 248.5h-.3l-2.2 1.6M469.5 248.7l.9 .9M470.1 249.7l-3.9 3.9M474.1 253.9h-5v2.6M474.1 241.2l-2.3 2.3M474.2 243.4l-2.5 2.5"/>
<path d="M474.2 245.6l-2.9 2.9M474.4 247.7l-5.9 5.9M475.2 249.1l-4.5 4.5M476.6 249.9l-3.7 3.7M478.7 250.1l-4.6 4.6M480.1 244.9l.6 2.2M480.7 247.1l.4 3M480.9 250.1l-6.8 6.9M483.2 250.1l-9.1 9.1M485.2 250.4l-17.3 17.2M486.9 250.9l-17 17M488.4 251.7l-17.3 17.2"/>
<path d="M489.7 252.5l-18.1 18.2M490.9 253.6l-14.1 14.2M492 254.8l-12.8 12.8M492.9 256.1l-11.5 11.5M493.7 257.6l-10 10M493.8 259.7l-7.2 7.2M3.2 265.9h9.5M231.3 261.7l-3.7 3.7M231.5 263.7h2.2M233.9 260.4l9.2 9.2M234.8 265.8l2.5 2.5M241.5 260.6l-6.8 6.7"/>
<path d="M242.8 263.7l-4.8 4.8M245.7 265.3l-4 4M247.9 265.4l5.9 5.9M250.1 265.4l-4.6 4.6M252.4 265.4l6.6 6.6M254.6 265.5l-5.2 5.2M256.9 265.5l7.1 7.1M259 265.5l-5.7 5.8M261.5 265.5l2.9 2.9M263.4 265.6l-6.2 6.2M264.2 269.3l-3 3M264.4 268.4l5.1 18.5h6"/>
<path d="M265.2 269.2l3.8 3.8M266 265.6l7.9 7.8M267.9 265.6l-2.9 2.9M270.6 265.7l8.1 8.1M272.2 265.8l-6.3 6.2M275.3 265.9l8.2 8.2M276.6 265.9l-7.2 7.2M279.9 266l8.3 8.3M280.9 266l-7.4 7.4M284.5 266.2l8.4 8.3M285.3 266.2l-7.6 7.5M289.2 266.3l8.1 8.1"/>
<path d="M289.6 266.3l-7.6 7.7M293.9 266.5l2.7 2.7M293.9 266.5l-7.7 7.7M297.1 272.3l-2.2 2.2M297.4 273.8h2.3M298 266.7l-.7-.1a2.71 2.71 0 0 1 2.6 .1h-.8M298 266.7l.6 .9 .5-.9M298 266.9l-7.5 7.5M299 267.1l7.6 7.6M299.1 266.7l3 .2M300 272.6l2.1 2.1M302.1 274.7h7.5"/>
<path d="M302.1 263.1v3.8M302.1 266.9h7.5M302.1 266.9v7.8M302.5 266.9l-2.1 2.1M303.2 266.9l7.9 7.8M307 266.9l-7.3 7.3M307.7 266.9l6.2 6.2M309.6 264.3l7.5 7.4M309.6 268.8l-5.9 5.9M311.1 273.2h112.5M312.7 274.9a6.5 6.5 0 0 0 3.8 0M312.7 274.7v.2"/>
<path d="M312.7 274.9a2.23 2.23 0 0 0 3.8 0M312.7 274.7l.2 .1a8 8 0 0 0 3.6-.1v.2M313.6 273.1h.1M313.6 273.1l.2 .1M313.7 274.7l.3 .1M314 273.2l.1 .1M314 274.8l.8 .1M314.1 268.8l-6 5.9M314.2 273.2l-1.6 1.5M315.2 274.7l-1.2 .1M315.3 273.1h.1M315.4 274.7l-.6 .2"/>
<path d="M315.4 274.8l-.6 .1M315.4 274.7v.1M315.4 273.1h-.2M316.4 262l-5.7 5.7M317 272.4l.5 .8M317 271.8v.6M317.1 271.7l-.3 .3v1.1h-5.7v1.6M317.3 271.7l-.3 .7M318.1 271.5l-1 1.1M318.5 273.2l1.6 1.5M318.5 271.7l.3 .7M318.7 273.2l-1.6 1.5"/>
<path d="M318.8 272.4l-.5 .8M318.8 271.7v.7M320.4 262.4l-2.9 3M320.4 266.9l-5.2 5.2M323 273.2l1.6 1.5M323.2 273.2l-1.6 1.5M327.7 273.2l-1.6 1.5M328.7 274.4l.4 .3M332 273.2l.1 .1M332.2 273.2l-1.6 1.5M336.4 273.2l1.6 1.5M336.7 273.2l-1.6 1.5"/>
<path d="M340.9 273.2l1.6 1.5M341.2 273.2l-1.6 1.5M345.6 273.2l-1.5 1.5M346.7 274.4l.3 .3M349.9 273.2l.1 .1M350.1 273.2l-1.5 1.5M354.4 273.2l1.6 1.5M354.6 273.2l-1.6 1.5M358.9 273.2l1.6 1.5M359.1 273.2l-1.6 1.5M363.6 273.2l-1.6 1.5M364.6 274.4l.4 .3"/>
<path d="M367.9 273.2l.1 .1M368.1 273.2l-1.6 1.5M372.4 273.2l1.6 1.5M372.6 273.2l-1.6 1.5M376.9 273.2l1.5 1.5M377.1 273.2l-1.6 1.5M381.6 273.2l-1.6 1.5M381.8 265.6l-.1 1.5 .5 .3M381.8 265.6h.1M381.9 265.5l-.1 .1M381.9 265.5h-.1M382.2 267.3v.1"/>
<path d="M382.3 265.4l-.1 .2-.2-.2-.1 .1M382.3 267.1l-.1 .3M382.3 265.4h.1M382.3 267.1h.1M382.3 265.4l.2 .2 .1-.2M382.3 267.1l.2 .3M382.5 267.4l.1-.3 .2 .3M382.5 267.3v.1M382.6 274.4l.3 .3M382.6 265.4l1.8 1.8M382.6 265.4l.2 .2M382.6 265.4h.1"/>
<path d="M382.8 267.4h.1M382.8 265.6h.1M382.9 267.4l.1-.3 .2 .3M382.9 267.3v.1M383 265.4l-.1 .2M383 265.4l.2 .2M383 265.4h.1M383.1 267.1l-5.7 5.8M383.1 267.4h2M383.2 265.6h.1M383.2 267.4l.1-.3 .2 .3M383.2 267.3v.1"/>
<path d="M383.3 265.4l-.1 .2M383.3 265.4h.1M383.4 265.4l.2 .2M383.7 265.4l-.1 .2M383.7 267.1l-.1 .2M383.7 267.1h.1M383.7 265.4h.1M383.7 265.4l.2 .2M383.7 267.1l.2 .3M383.9 267.3l.2-.2 .1 .3M384 265.4l-.1 .2M384 265.4h.1"/>
<path d="M384.1 265.4l.1 .2M384.2 265.6h.1M384.3 267.4l.1-.3 .2 .3M384.3 267.3v.1M384.4 265.4l-.1 .2M384.4 265.4h.1M384.4 265.4l.2 .2M384.6 265.6h.1M384.6 267.4l.1-.3 .2 .3M384.6 267.3v.1M384.7 265.4l-.1 .2M384.7 265.4h.1"/>
<path d="M384.8 265.4l.2 .2M385.1 265.4l-.1 .2M385.1 267.1l-.1 .2M385.1 267.1h.1M385.1 265.4h.1M385.1 265.4l.2 .2M385.1 267.1l.2 .3M385.1 263.5l1.1 1M385.1 268l1.6 1.6M385.1 267.2v.2M385.1 262.9h3.2M385.1 267.5h.4"/>
<path d="M385.1 265.2h.4M385.3 267.4l.1-.2 1.3 1.2M385.3 267.3v.1M385.4 265.4l-.1 .2M385.4 265.4h.1M385.5 265.4h.1M385.5 267.3v.2M385.5 265.2v.2M385.5 267.5l1.2 1.2M385.8 270.9l-4.1 15.7h-6M385.8 273.2l.2 .1M385.9 266.4h.8"/>
<path d="M386 268.8l-4.1 4.1M386.1 273.2l-.5 .5M386.3 264.6l5.8 5.8M386.6 265.7h.1M386.6 267h.1M386.6 265.7h-.7v1.3h.7M386.6 267l.1 .1M386.7 260.9v12M386.7 264.4l-1.2 1M386.7 265.6l-.1 .1M386.7 264l-1.2 1.2M387.1 269.9l.9 .9"/>
<path d="M387.3 271.9l-.6 .6M387.4 262.9l-2.5 2.5M387.5 270.9l4.8 15.7h6M388.1 270.9l.2 .2M388.3 270.9l-.2 .2M388.3 260.9v2M388.3 262.9v10h-3.2v-5.5M388.3 270.4h14.3M388.3 272.1h14.3M390.3 273.2l1.6 1.5M390.6 273.2l-1.4 1.3M392.5 266.4l4.1 4"/>
<path d="M392.8 262.2l2 1.9M392.8 264.1h3.8v-1.5h1v2.3h-.5M392.8 264.1v2.2M392.8 266.3l-4.5 .1-1.6 1.6M392.8 260.9v3.2M394.8 273.2l1.6 1.5M395 273.2l-1.5 1.5M395.5 260.4l8.5 8.4M396.9 266.3l4.2 4.1M397.1 262.6v2.3M397.1 264.9v1.4h-4.3M399.5 273.2l-1.6 1.5"/>
<path d="M400 260.4l8.5 8.4M400.5 274.4l.4 .3M400.8 260.9h-15.7v4.5h-2v2M400.8 260.8v.1M402.6 271.9l1.1 1.2M402.6 269h19.5M403.7 269l-1.1 1.1M403.8 273.2l.1 .1M404 273.2l-1.6 1.5M404.1 269l4.1 4.1M408.2 269l-3.2 3.1M408.3 273.2l1.6 1.5"/>
<path d="M408.5 273.2l-1.6 1.5M408.6 269l4.1 4.1M412.7 269l-.9 .9M412.8 273.2l1.6 1.5M413 273.2l-1.6 1.5M413.1 269l2.7 2.7v.8M415.1 271l-2 2.1M416.8 271.6l-1 1M416.8 268.8v.1M417.5 273.2l-1.6 1.5M417.6 271.7l.2 .3v1.1h5.8v1.6M417.6 271.7v.8"/>
<path d="M417.6 269l4.1 4.1M418.2 274.9l.2-.1a8 8 0 0 0 3.6-.1v.2M418.2 274.9a6.5 6.5 0 0 0 3.8 0M418.2 274.9a2.23 2.23 0 0 0 3.8 0M418.5 274.4l.4 .3M419.1 273.1h.1M419.1 273.1l.2 .1M419.2 274.7l.3 .1M419.5 274.8l.8 .1M420 275.9l-6.6 11h6M420.7 274.7l-1.2 .1M420.8 273.1h.1"/>
<path d="M420.9 273.1h.1M420.9 273.1h-.2M420.9 274.7l-.6 .2M420.9 274.8l-.6 .1M420.9 274.7v.1M421.7 269l-3.9 3.8M421.8 273.2l.1 .1M422 273.2l-1.6 1.5M422.1 268.9l-19.5-.1v3.8l.5 .5h12.3l.2-1.3 2-.1M422.1 265.6h3M422.1 269l4 4.1M423.2 265.6l1.9 1.9"/>
<path d="M425.1 261.4v4.2M425.1 265.6v3.8h9.6M425.8 269.4l-2.8 2.7M426.3 273.2l1.5 1.5M426.5 273.2l-1.6 1.5M426.7 274.9a6.5 6.5 0 0 0 3.8 0M426.7 274.9a2.23 2.23 0 0 0 3.8 0M427 269.4l3.6 3.7M427.6 273.1h.1M427.6 273.1l.2 .1M427.7 274.7l.3 .1M428 274.8l.8 .1"/>
<path d="M429.2 274.7l-1.2 .1M429.3 261.4l-.3 .2M429.3 273.1h.1M429.4 273.1h.1M429.4 273.1h-.1M429.4 274.8l-.6 .1M429.4 274.7v.1M430.3 269.4l-.6 .5M430.5 274.7l-.1 .1a7.4 7.4 0 0 1-3.7-.1v.2M430.5 274.7v.2M430.7 273.2l.6 .6M431 273.2l-1.6 1.5-.6 .2"/>
<path d="M431.1 271.7l-.3 .3v1.1h-5.7v1.6M431.1 272.2a.88 .88 0 0 0 .9 .8 .88 .88 0 0 0 .9-.8M431.1 272.2a.88 .88 0 0 1 .9-.9 .88 .88 0 0 1 .9 .9M431.1 271.7v.5M431.4 269.4l3.3 3.2M431.9 272.5l-.1 14.4h6M432.3 274.7h.1M432.9 271.7v.5M433.1 271l-1.5 1.5M433.8 261.4l-3.8 3.7M434.7 269.4v3.2l-.5 .5h-1l-.2-1.3-1.9-.1M434.7 265.1v4.3"/>
<path d="M435.1 265.1v6.8M435.1 271.9v1.3h-10M435.1 271.9h5M435.1 260.2v.9l-.3 .3M436.5 274.4l.3 .3M436.7 271.9l-2.8 2.8M438.5 271.9l1.3 1.4M438.8 260.9l-4.3 4.2M440.1 265.1v6.8M442 270.9l2.5 2.5M442.5 270.6l-4 4M443.2 260.9l-4.2 4.2"/>
<path d="M444 264.6l-.5 .5M444 260.9v3.8l-.5 .4h-14l-.4-.4-.1-3.3M447.7 272.1l.3 .3M447.8 267.8l1.7 1.6M449.6 268l-5.6 5.6M449.6 260.9v.3M449.6 264.1v.3M449.6 261.2h.9M449.6 264.1l.2 .3M449.6 261.2v2.9M449.6 264.4v2.5l-9.5 5M450.2 261.2l.8 .8"/>
<path d="M450.4 270.3l.7 .7M450.5 260.9v.3M450.5 261.2l1.7-.3 .1 .9M450.5 262.7l.2 2-.6-.1zM450.5 262.7l-1.6 24.6h6M452.2 267.7l2.5 2.5M452.3 260.9v.9M452.3 261.8l-1.8 .3v1.3h2.6M452.4 263.4l3.1 3.1M453.1 260.9v2.4M453.1 263.3v1.1h-3.5M453.1 264.1l-.3 .3"/>
<path d="M453.1 263.3h4M454.3 263.3l-3.6 3.6M456.5 265.6l-6.1 6.1M456.8 263.3l.3 .3M457.1 262.3v.7M457.1 262.3h.9a.84 .84 0 0 1 .8-.5 .84 .84 0 0 1 .8 .5M457.1 260.9v.1M457.1 264.2l.1 .2M457.1 263v1.4h7M457.1 263h.9M457.1 261v1.3M457.2 260.9l-.1 .1"/>
<path d="M458 262.3l.1 .3M458 264.5l3.8 3.8M458 263l-6.4 17.6h6M458 262.5v.5M458 263a.84 .84 0 0 0 .8 .5 .84 .84 0 0 0 .8-.5M458 263l-.4 1.9-.5-.2zM459.5 262.5l-.7 .8M459.6 262.5v.5M459.6 263h1M459.6 262.3h1M459.7 262.3l-.2 .3M460.4 260.9l.2 .1"/>
<path d="M460.6 262.3v.7M460.6 260.9v.1M460.6 263v1.2l-.2 .2M460.6 261v1.3M460.6 264.1l.2 .3M460.6 261.5l-.8 .8M460.6 263.8l-.6 .6M461.3 260.9v.9M461.3 261.8l1.8 .3v1.3h-2.5M462.2 264.4l-5.4 5.4M463.1 260.9v.3M463.1 261.2l-1.6-.3-.2 .9"/>
<path d="M463.1 261.2h1M463.4 265.4l.7 .7M464.1 267.6h4.5a3.1 3.1 0 0 1 3.1 3.9l1 20.3M464.1 260.9v.3M464.1 267.6l-19.2 5.7a35 35 0 0 1-9.9 1.4h-125.4M464.1 261.2v6.4M464.7 264.1l-.6 .6M466.7 267.6l1.2 7.4a71.8 71.8 0 0 0 2.1 11.7l1.1 3.1a3.3 3.3 0 0 0 1.4 2h.2M466.9 264.1l-3.7 3.8M469.1 261.4v2.7M469.7 261.4l-.6 .6M471.9 261.4l-6.2 6.2"/>
<path d="M474 279.5l-1.8 1.8M474.1 260.8h-5v.6M474.1 264.1h-10l-.3 .3M474.1 264.1h.1M474.1 277.2l-2 2M474.2 274.8l-2.2 2.3M474.2 272.5l-2.3 2.4M474.4 270.2l-2.7 2.6M476.2 268a4.5 4.5 0 0 0 4 2.3M480.6 270.2l-.8 .2-.6-.2M480.7 270.1l-.5 .2M480.7 270.1h.1"/>
<path d="M480.7 269.9v.2M482 267.6l-1.3 2.5M482.1 267.6l-.1 .1M546.1 265.9h9.5M276.4 286.5l.9-.5h6.2a1.5 1.5 0 0 1 1.5 1.5 1.5 1.5 0 0 1-1.5 1.5h-6a1.5 1.5 0 0 1-1.4-.9 1.5 1.5 0 0 1 .3-1.6zM367.1 285.7l.9-.4h6.2a1.51 1.51 0 0 1 1.5 1.5 1.51 1.51 0 0 1-1.5 1.5h-6a1.51 1.51 0 0 1-1.4-.9 1.51 1.51 0 0 1 .3-1.7zM398.7 285.7l.9-.4h6.2a1.51 1.51 0 0 1 1.5 1.5 1.51 1.51 0 0 1-1.5 1.5h-6a1.51 1.51 0 0 1-1.4-.9 1.51 1.51 0 0 1 .3-1.7zM420.3 286.5l.9-.5h6.2a1.5 1.5 0 0 1 1.5 1.5 1.5 1.5 0 0 1-1.5 1.5h-6a1.5 1.5 0 0 1-1.4-.9 1.5 1.5 0 0 1 .3-1.6zM438.7 286.5l1-.5h6.2a1.5 1.5 0 0 1 1.5 1.5 1.5 1.5 0 0 1-1.5 1.5h-6.1a1.5 1.5 0 0 1-1.3-.9 1.5 1.5 0 0 1 .2-1.6zM455.3 286.4l.9-.5h6.2a1.51 1.51 0 0 1 1.6 1.5 1.51 1.51 0 0 1-1.6 1.5h-6a1.51 1.51 0 0 1-1.4-.9 1.51 1.51 0 0 1 .3-1.6zM458.6 280.1l.9-.4h6.2a1.5 1.5 0 0 1 1.5 1.5 1.5 1.5 0 0 1-1.5 1.5h-6.1a1.5 1.5 0 0 1-1.3-1 1.5 1.5 0 0 1 .3-1.6zM468.9 281.5l.1 .9"/>
<path d="M472.3 291.8l.6 .4M472.7 291.8l.3 .3h.5M473.5 292.1l-.4 .1M473.6 292l-.1 .1M473.9 290.8l-1.1 1.1M473.9 288.6l-1.3 1.3M474 286.3l-1.5 1.4M474 284l-1.6 1.6M474 281.8l-1.7 1.7M3.2 315.9h9.5M546.1 315.9h9.5M3.2 365.9h9.5"/>
<path d="M355.6 379.1v40M386.2 379.1v40M404.2 379.1v25M424.2 379.1v25M429.2 379.1v25M447.2 379.1v40M546.1 365.9h9.5M546.1 379.1h-254v40M292.1 389.1h63.5M386.2 389.1h38M386.2 384.1h38M386.2 394.1h38"/>
<path d="M386.2 399.1h38M429.2 389.1h18M429.2 384.1h18M429.2 394.1h18M429.2 399.1h18M29.4 419.1v9.5M79.4 419.1v9.5M129.4 419.1v9.5M179.4 419.1v9.5M229.4 419.1v9.5M279.4 419.1v9.5M279.4 419.1l2.2 3.8h-4.4z"/>
<path d="M329.4 419.1v9.5M355.6 409.1h91.6M373.5 414.1h6.9M376.2 411.4v5.4M379.4 419.1v9.5M379.4 412.9l5-1.3v5l-5-1.3zM381.1 414.1h.9M382.6 414.1h2.4M386.2 404.1h159.9M399.6 409.1v10M423.4 409.1v10M429.4 419.1v9.5"/>
<path d="M469.1 404.1v15M479.4 419.1v9.5M529.4 419.1v9.5M534.1 404.1v15"/>
<circle cx="232.6" cy="154.1" r="1.29"/>
<circle cx="314.6" cy="155.7" r="1.89"/>
<circle cx="314.6" cy="155.9" r="1"/>
<circle cx="420.1" cy="155.7" r="1.89"/>
<circle cx="420.1" cy="155.9" r="1"/>
<circle cx="428.6" cy="155.7" r="1.89"/>
<circle cx="428.6" cy="155.9" r="1"/>
<circle cx="455.1" cy="154.7" r=".62"/>
<circle cx="317.9" cy="245.4" r=".88"/>
<circle cx="416.7" cy="245.5" r=".88"/>
<circle cx="432" cy="245.2" r=".88"/>
<circle cx="458.8" cy="255.1" r=".71"/>
<circle cx="317.9" cy="272.4" r=".88"/>
<circle cx="416.7" cy="272.5" r=".88"/>
<circle cx="432" cy="272.2" r=".88"/>
<circle cx="458.8" cy="262.6" r=".71"/>
<circle cx="376.2" cy="414.1" r="1.24"/>
<circle cx="376.2" cy="414.1" r="2.47"/>
</g>
<g fill="#000">
<path d="M527.3 147.2l.7 4h-1.3zM183.7 147.2l.7 4h-1.3z"/>
<path d="M332.2 241l.5 .3-1.1 1.7zM360 246.4v.3l.1-.2v.2l.2-.1-.1-.2zM312.3 246.5l.1 .3 .1-.1-.1 .2 .2-.1v-.3zM387.4 270.8a.2 .2 0 0 0 .1 .3 .2 .2 0 0 0 .3-.2 .2 .2 0 0 0-.3-.2v.2zM385.7 270.8a.2 .2 0 0 0 0 .3 .2 .2 0 0 0 .3-.1 .2 .2 0 0 0-.1-.3l-.1 .2 .1-.2zM392 249v.3l.2-.2-.1 .2 .2-.1v-.2zM420 246.8v.3h.2v-.1l.1 .1v-.3zM441.1 245v.2l.1-.1v.2l.2-.1v-.3zM441.6 254.3l-.1 .3 .2-.1-.1 .2 .2-.1v-.3zM386 250.1v.3l.2 .1v-.2l.1 .1v-.3zM431.7 272.4a.2 .2 0 0 0 .1 .3 .2 .2 0 0 0 .3-.2 .2 .2 0 0 0-.2-.2v.2v-.2zM419.8 275.8a.2 .2 0 0 0 0 .3 .2 .2 0 0 0 .3 0 .2 .2 0 0 0 0-.3l-.1 .1 .1-.1zM450.5 262.7l.2 2-.6-.1zM458 263l-.4 1.9-.5-.2zM261.7 247.2v.3l.1-.1-.1 .2h.2l.1-.3zM264.3 268.3a.2 .2 0 0 0 .1 .3 .2 .2 0 0 0 .2-.2 .2 .2 0 0 0-.2-.2v.2z"/>
</g>
<g font-size="5.7">
<text x="390.6" y="417.6">C</text>
<text x="538" y="415.6">A</text>
</g>
<g font-size="5.3">
<text x="181.7" y="144.8">A</text>
<text x="525.3" y="144.8">A</text>
<text x="339.1" y="305.1">SECTION A-A</text>
</g>
<g font-size="4.9">
<text x="301.7" y="385.4">ROBBIESBOATS.COM</text>
<text x="496.2" y="415.5">R001</text>
</g>
<g font-size="4.2">
<text x="17.1" y="17.5">PART NUMBER</text>
<text x="73.9" y="17.5">DESCRIPTION</text>
<text x="130.6" y="17.5">QTY.</text>
<text x="64.9" y="24.9">SSS56104 500kV Motor</text>
<text x="134.1" y="24.8">1</text>
<text x="69" y="32.9">Neugart PLE40 i=8</text>
<text x="134.1" y="32.8">1</text>
<text x="62.9" y="44.8">motor_gear_adapter_A</text>
<text x="134.1" y="44.8">1</text>
<text x="63.3" y="59.4">motor_gear_adapter_B</text>
<text x="134.1" y="59.4">1</text>
<text x="132.9" y="70.7">10</text>
<text x="132.9" y="78">16</text>
<text x="75.2" y="85.4">motor_tube</text>
<text x="134.1" y="85.4">1</text>
<text x="77.2" y="92.3">front_cap</text>
<text x="134.1" y="92.3">1</text>
<text x="76.9" y="99.7">shaft_cap</text>
<text x="134.1" y="99.6">1</text>
<text x="71.3" y="107">Oil seal bushing</text>
<text x="134.1" y="106.9">2</text>
<text x="60.3" y="114.3">Bearing 8MM ID 11MM OD</text>
<text x="134.1" y="114.3">1</text>
<text x="66.7" y="121.7">Propeller4_1_13kn4B</text>
<text x="134.1" y="121.6">1</text>
<text x="58" y="129">8MM to 10MM Shaft Coupler</text>
<text x="134.1" y="128.9">1</text>
<text x="74.6" y="136.3">gear_mount</text>
<text x="134.1" y="136.2">1</text>
<text x="134.1" y="144">1</text>
<text x="73.6" y="144">nose_cone_B</text>
<text x="73.2" y="151.4">nose_cone_A</text>
<text x="134.1" y="151.3">1</text>
<text x="134.1" y="158.6">1</text>
<text x="134.1" y="165.9">3</text>
<text x="473.6" y="395.3">KITEFOIL THRUSTER ASSY</text>
</g>
<g font-size="3.9">
<text x="65.6" y="70.5">FHCS M4 X 0.7 X 8MM 18-8</text>
<text x="67.2" y="77.9">BHCS M4X0.7X6MM 18-8</text>
<text x="70.9" y="158.5">8mm Shaft L= 65mm</text>
<text x="57.1" y="165.8">2.25 OD 2.0ID, 1/8in Dash 226 Buna-N</text>
</g>
<g font-size="3.5">
<text x="13" y="24.6">R002</text>
<text x="13" y="32.7">R003</text>
<text x="13" y="44.7">R102</text>
<text x="13" y="59.2">R103</text>
<text x="13" y="70.5">R005</text>
<text x="13" y="77.8">R004</text>
<text x="13" y="85.1">R101</text>
<text x="13" y="92.1">R104</text>
<text x="13" y="99.5">R106</text>
<text x="13" y="106.8">R013</text>
<text x="13" y="114.1">R014</text>
<text x="13" y="121.5">Propeller4_1_13kn4B</text>
<text x="13" y="128.8">R012</text>
<text x="13" y="136.1">R105</text>
<text x="13" y="143.8">R108</text>
<text x="13" y="151.1">R107</text>
<text x="13" y="158.4">R011</text>
<text x="13" y="165.7">R006</text>
</g>
<g font-size="2.7">
<text x="13.2" y="7.7">12</text>
<text x="52.9" y="7.7">11</text>
<text x="102.9" y="7.7">10</text>
<text x="153.7" y="7.7">9</text>
<text x="203.7" y="7.7">8</text>
<text x="253.7" y="7.7">7</text>
<text x="303.7" y="7.7">6</text>
<text x="353.7" y="7.7">5</text>
<text x="403.7" y="7.7">4</text>
<text x="453.7" y="7.7">3</text>
<text x="503.7" y="7.7">2</text>
<text x="543.4" y="7.7">1</text>
<text x="476.4" y="16.7">REVISIO</text>
<text x="418.6" y="22.7">REV.</text>
<text x="447.9" y="22.7">DESCRIPTION</text>
<text x="497.8" y="22.7">DATE</text>
<text x="524.7" y="22.7">ENGINEER</text>
<text x="420.4" y="28.7">A</text>
<text x="446.6" y="28.7">INITIAL RELEASE</text>
<text x="492.9" y="28.7">09 AUG 2017</text>
<text x="529.6" y="28.7">RE</text>
<text x="5.4" y="34.3">H</text>
<text x="551.6" y="34.3">H</text>
<text x="5.2" y="92.2">G</text>
<text x="551.3" y="92.2">G</text>
<text x="5.7" y="142.2">F</text>
<text x="551.8" y="142.2">F</text>
<text x="5.6" y="192.2">E</text>
<text x="551.7" y="192.2">E</text>
<text x="280.9" y="233.4">R107</text>
<text x="326.1" y="232.8">R104</text>
<text x="344.2" y="232.8">R101</text>
<text x="372.9" y="232.8">R002</text>
<text x="389.2" y="232.8">R005</text>
<text x="405.7" y="232.8">R003</text>
<text x="423.2" y="232.8">R105</text>
<text x="453.6" y="232.8">R106</text>
<text x="453.6" y="240">R012</text>
<text x="5.4" y="242.2">D</text>
<text x="551.5" y="242.2">D</text>
<text x="368.2" y="287.8">R103</text>
<text x="399.8" y="287.8">R102</text>
<text x="459.6" y="282.1">R012</text>
<text x="5.3" y="292.2">C</text>
<text x="277.5" y="288.4">R108</text>
<text x="421.4" y="288.4">R004</text>
<text x="439.8" y="288.4">R006</text>
<text x="456.4" y="288.4">R013</text>
<text x="551.4" y="292.2">C</text>
<text x="5.6" y="342.2">B</text>
<text x="551.7" y="342.2">B</text>
<text x="449.2" y="382.4">ITEM DESCRIPTION</text>
<text x="359" y="384.2">UNLESS OTHERWISE</text>
<text x="364.7" y="387.7">SPECIFIED</text>
<text x="303" y="395.4">PROPRIETARY AND CONFIDENTIAL</text>
<text x="5.4" y="400.2">A</text>
<text x="551.5" y="400.2">A</text>
<text x="471.2" y="407.4">ITEM NUMBER</text>
<text x="537.4" y="406.9">REV.</text>
<text x="390.7" y="411.9">SIZE</text>
<text x="450.5" y="412.4">SHEET 1 OF 1</text>
<text x="402" y="414.8">DO NOT SCALE</text>
<text x="429.2" y="414.9">SCALE 1:2</text>
<text x="13.2" y="426.8">12</text>
<text x="52.9" y="426.8">11</text>
<text x="102.9" y="426.8">10</text>
<text x="153.7" y="426.8">9</text>
<text x="203.7" y="426.8">8</text>
<text x="253.7" y="426.8">7</text>
<text x="303.7" y="426.8">6</text>
<text x="353.7" y="426.8">5</text>
<text x="403.7" y="426.8">4</text>
<text x="453.7" y="426.8">3</text>
<text x="503.7" y="426.8">2</text>
<text x="543.4" y="426.8">1</text>
</g>
<g font-size="2.2">
<text x="390" y="382.1">DESIGNED</text>
<text x="408.5" y="382.1">R. Edwards</text>
<text x="431.6" y="382.1">09 AUG 2017</text>
<text x="391.1" y="387.1">DRAWN</text>
<text x="359.2" y="395.7">MILLIMETERS &amp; GRAMS</text>
<text x="360.9" y="392.5">DIMENSIONS ARE IN</text>
<text x="390.1" y="392.1">CHECKED</text>
<text x="427.5" y="394.2" transform="rotate(-90 427.5 394.2)">DATE</text>
<text x="357.8" y="400.4">INTERPRET DIMENSIONS &amp;</text>
<text x="389.4" y="397.1">APPROVED</text>
<text x="358.8" y="403.5">TOLERANCES PER ASME</text>
<text x="364.1" y="406.7">Y14.5M-2009</text>
<text x="389.4" y="402">APPROVED</text>
<text x="392.9" y="407.1">APPROXIMATE MASS: (1692.63)</text>
<text x="357.6" y="413.3">THIRD ANGLE</text>
<text x="357.8" y="416.6">PROJECTION</text>
</g>
</svg>
